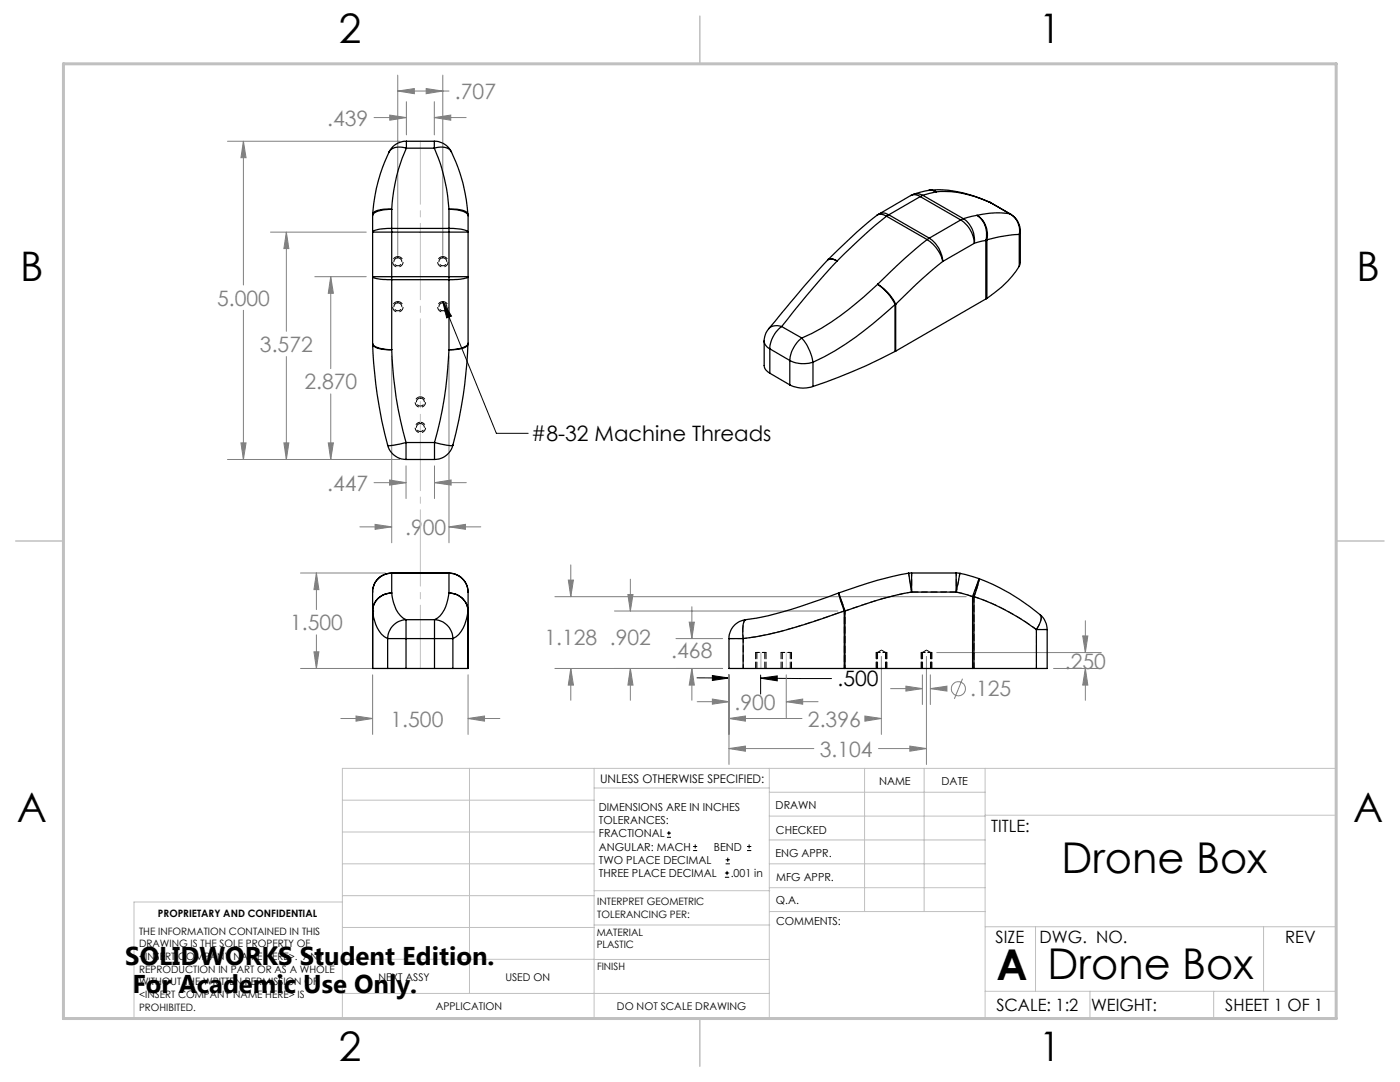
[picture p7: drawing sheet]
<svg xmlns="http://www.w3.org/2000/svg" width="279mm" height="216mm" viewBox="0 0 279 216" stroke-linecap="round" stroke-linejoin="round" font-family="sans-serif">
<g fill="none" stroke="#808080" stroke-width=".2">
<path d="M79.4 18.2l3.3-.5v1zM79.4 15v36M79.4 18.2h10.2M85.1 17.7l3.3 .5-3.3 .5zM88.4 15v36M45.4 28.2h34.4M48.6 28.2l.5 3.3h-1zM48.6 28.2v28.7M74.6 23.5h6.5M77.8 23l3.3 .5-3.3 .5zM81.1 20.3v6.6M86.7 23.5l3.3-.5v1z"/>
<path d="M86.7 20.3v6.6M86.7 23.5h6.3M54 46.3h19.1M57.1 46.3l.5 3.3h-.9zM57.2 46.3v19.8M62.8 55.2h10.3M66 55.2l.5 3.3h-1zM66 55.2v18.4M48.6 61.9v29.8M57.2 71.2v20.5M66 78.6v13.1M78.2 71v37.3"/>
<path d="M89.6 71v37.3M45.4 91.7h34.4M48.1 88.4h1l-.5 3.3zM56.7 88.4h.9l-.5 3.3zM65.5 88.4h1l-.5 3.3zM74.6 96.3h6.4M77.8 95.8l3.2 .5-3.2 .5zM81 93v6.5M86.7 96.3l3.3-.5v1zM86.7 93v6.5M86.7 96.3h6.4M60 114.3h16.9"/>
<path d="M63.1 114.3l.5 3.4h-.9zM63.1 114.3v7.3M71.8 105.1h6.4M74.9 104.6l3.3 .5-3.3 .5zM89.6 105.1l3.3-.5v1zM89.6 105.1h6.4M110.7 119.1h82.1M113.4 115.7h1l-.5 3.4zM113.9 112.7v6.4M125.3 118.6h1l-.5 3.3zM125.8 115.6v6.3M60 133.4h19.8"/>
<path d="M62.7 130.1h.9l-.5 3.3zM63.1 126.7v6.7M74.4 134.7v11.8M93.4 134.7v11.8M110.7 133.4h33.5M113.9 133.4l.5 3.3h-1zM113.9 133.4v6.3M122.6 121.9h44.6M125.8 133.4v6.3M125.8 133.4l.5 3.3h-1zM134.9 127.4h9.3M137.5 124.1h1.1l-.5 3.3z"/>
<path d="M138.1 133.4l.5 3.3h-1.1zM138.1 121.1v6.3M138.1 133.4v6.3M142.2 139.5l3.3 .5-3.3 .5zM145.5 134.7v17.8M156.9 134.7v8.5M175.9 131v15.5M177.7 137.4h6.4M180.8 136.9l3.3 .5-3.3 .5zM184.1 134.7v5.9M184.9 131v21.5M185.7 137.4l3.3-.5v1z"/>
<path d="M185.7 134.7v5.9M185.7 137.4h1.9M186.9 130.2h32.9M192.1 135.4l-1.6 4.1M210.3 133.4h9.5M216.1 126.9h1l-.5 3.3zM216.6 133.4l.5 3.3h-1zM216.6 123.9v6.3M216.6 133.4v6.3M68 143.4h6.4M71 142.9l3.4 .5-3.4 .5zM93.4 143.4l3.3-.5v1z"/>
<path d="M93.4 143.4h6.4M139.1 140h6.4M145.5 143.4l3.3-.5v1zM145.5 149.4l3.3-.5v1zM145.5 143.4h14.6M145.5 149.4h16.9M156.9 140l3.3-.5v1zM156.9 140h6.4M172.6 142.9l3.3 .5-3.3 .5zM173 143.4h2.9M175.3 149.4h9.6M181.6 148.9l3.3 .5-3.3 .5z"/>
<circle cx="191.3" cy="137.4" r="1.42"/>
</g>
<g fill="none" stroke="#000" stroke-width=".2">
<path d="M88.4 60.2l10.7 26.3h6.3M88.4 60.2l1.7 2.9-1 .3zM139.1 135.3h6.4M142.2 134.8l3.3 .5-3.3 .5zM145.5 134.7v3.8M151.8 135.3l3.3-.4v1zM151.8 134.7v3.8M151.8 135.3l14.1 .1M133.1 167.1h.8M133.1 166.2h.8M133.5 165.8v.9M138.3 169.7h.8"/>
<path d="M138.3 168.9h.8M138.7 168.5v.8M144.7 175h.8M144.7 174.2h.8M144.8 172.4h.9M144.8 171.6h.9M145.1 173.8v.8M145.2 171.1v.9M149.1 169.7h.8M149.1 168.9h.8M149.5 168.5v.8"/>
</g>
<path d="M79.4 51.2a1.04 1.04 0 0 0-.9 1.5 1.04 1.04 0 0 0 1.8 .1 1.04 1.04 0 0 0-.8-1.6h-.1M88.4 51.2a1.04 1.04 0 0 0-.9 1.5 1.04 1.04 0 0 0 1.7 .1 1.04 1.04 0 0 0-.7-1.6h-.1M79.4 60.2a1.04 1.04 0 0 0-.9 1.5 1.04 1.04 0 0 0 1.8 .1 1.04 1.04 0 0 0-.8-1.6h-.1M83.9 79.2a1.04 1.04 0 0 0-.9 1.5 1.04 1.04 0 0 0 1.7 .1 1.04 1.04 0 0 0-.7-1.6h-.1M88.4 60.2a1.04 1.04 0 0 0-.9 1.5 1.04 1.04 0 0 0 1.7 .1 1.04 1.04 0 0 0-.7-1.6h-.1M83.9 84.3a1.04 1.04 0 0 0-.9 1.5 1.04 1.04 0 0 0 1.7 .1 1.04 1.04 0 0 0-.7-1.6h-.1" fill="none" stroke="#000" stroke-width=".2" stroke-dasharray="1.3 .6" stroke-dashoffset=".2" stroke-linecap="butt"/>
<path d="M83.9 28.2v105.2" fill="none" stroke="#c0c0c0" stroke-width=".2" stroke-dasharray="15.2 1.3 1.3 1.3" stroke-dashoffset="2.6"/>
<path d="M151.8 130.2v3.2M151.8 133.4v-3.2M156.9 130.2v3.2" fill="none" stroke="#c0c0c0" stroke-width=".2" stroke-dasharray="15.2 1.3 1.3 1.3"/>
<g fill="none" stroke="#c0c0c0" stroke-width=".2">
<path d="M68.3 159.7h50.3M93.7 153.3v44.9M118.6 153.3v49.9M118.6 157.2h34.9M153.5 153.3v49.9M153.5 158.1h43.1M172.5 153.3v28.6M184.4 153.3v28.6M196.6 153.3v49.9M68.3 180h-41.6v23.2h240v-49.9h-198.4v49.9M68.3 178.7h50.3M68.3 172.4h50.3"/>
<path d="M68.3 166h50.3M118.6 177.7h35M153.5 167.6h43.1M153.5 162.8h43.1M153.5 172.4h43.1M153.5 177.1h43.1M196.6 162.7h70.1M68.3 198.2h85.2M68.3 191.4l85.2 .1M68.3 185.1h50.3M118.6 184.6h35M153.6 181.9h43"/>
<path d="M196.6 197.8h70.1M196.6 184.9h70.1M206.7 184.9v12.9M217.5 197.8v5.4M242.2 197.8v5.4M252.2 184.9v12.9"/>
</g>
<path d="M139.7 3.2v9.5M3.1 107.9h9.6M266.7 107.9h9.5M139.7 203.2v9.6" fill="none" stroke="#c0c0c0" stroke-width=".3"/>
<path d="M12.7 12.7h254v190.5h-254z" fill="none" stroke="#c0c0c0" stroke-width=".6"/>
<path d="M150.8 133.4v-3.2M152.9 133.4v-3.2M155.9 133.4v-3.2M158 133.4v-3.2M174.9 133.4v-3.2M177 133.4v-3.2M183.9 133.4v-3.2M185.9 133.4v-3.2" fill="none" stroke="#000" stroke-width=".2" stroke-dasharray="1.3 .6"/>
<path d="M152.9 130.2h-2.1M158 130.2h-2.1M177 130.2h-2.1M185.9 130.2h-2" fill="none" stroke="#000" stroke-width=".2" stroke-dasharray="1.3 .6" stroke-dashoffset=".5"/>
<path d="M142.2 134.8l3.3 .5-3.3 .5zM151.8 135.3l3.3-.4v1z" fill="#000"/>
<g fill="#808080">
<path d="M156.9 140l3.3-.5v1zM142.2 139.5l3.3 .5-3.3 .5z"/>
<path d="M62.7 130.1h.9l-.5 3.3zM63.1 114.3l.5 3.4h-.9zM93.4 143.4l3.3-.5v1zM71 142.9l3.4 .5-3.4 .5zM86.7 96.3l3.3-.5v1zM77.8 95.8l3.2 .5-3.2 .5zM89.6 105.1l3.3-.5v1zM74.9 104.6l3.3 .5-3.3 .5zM77.8 23l3.3 .5-3.3 .5zM86.7 23.5l3.3-.5v1zM48.6 28.2l.5 3.3h-1zM48.1 88.4h1l-.5 3.3zM56.7 88.4h.9l-.5 3.3zM57.1 46.3l.5 3.3h-.9zM79.4 18.2l3.3-.5v1zM85.1 17.7l3.3 .5-3.3 .5zM66 55.2l.5 3.3h-1zM65.5 88.4h1l-.5 3.3zM137.5 124.1h1.1l-.5 3.3zM138.1 133.4l.5 3.3h-1.1zM125.3 118.6h1l-.5 3.3zM125.8 133.4l.5 3.3h-1zM113.9 133.4l.5 3.3h-1zM113.4 115.7h1l-.5 3.4zM180.8 136.9l3.3 .5-3.3 .5zM185.7 137.4l3.3-.5v1zM216.6 133.4l.5 3.3h-1zM216.1 126.9h1l-.5 3.3zM172.6 142.9l3.3 .5-3.3 .5zM145.5 143.4l3.3-.5v1zM145.5 149.4l3.3-.5v1zM181.6 148.9l3.3 .5-3.3 .5z"/>
</g>
<path d="M88.4 60.2l1.7 2.9-1 .3z" fill="#000"/>
<g fill="none" stroke="#000" stroke-width=".25">
<path d="M77.6 30.3a33.5 33.5 0 0 0-3.2 12.5M81.1 29.6a33.3 33.3 0 0 0-2.9 12.2M81.1 29.6a2.89 2.89 0 0 0-3.5 .7M81.1 28.2v1.4M81.1 28.2a3.7 3.7 0 0 0-3.5 2.1M81.1 29.6h5.6M81.1 28.2h5.6M86.7 29.6a36.7 36.7 0 0 1 2.9 12.2M86.7 29.6a2.82 2.82 0 0 1 3.4 .7M86.7 28.2v1.4M86.7 28.2a3.7 3.7 0 0 1 3.4 2.1M90.1 30.3a33 33 0 0 1 3.3 12.5"/>
<path d="M181.8 39l.7-.2 1.2 .4M181.8 39l-6.3 3.7M182.4 38.7l-.6 .3M182.4 38.7h.9l.9 .3M183.7 39.2l-6.3 3.7M183.7 39.2l8 4.7M184.2 39l-.5 .2M184.2 39l8.1 4.6M185.3 38l-2.9 .7M185.3 38h.6l1 .3M185.6 38a23.9 23.9 0 0 1 11.8 2.3M185.6 38h-.3"/>
<path d="M185.6 38l1.3 .3M186.9 38.3l-2.7 .7M186.9 38.3a20.3 20.3 0 0 1 10.7 2.1M74.4 46.3h3.8M74.4 55.2h3.8M74.4 55.2a4.4 4.4 0 0 0 2.9 .6h.9M74.4 55.2v13.3M74.4 43v3.3M74.4 42.8v.2M74.4 46.3v8.9M78.2 45.6v.7M78.2 45.6l-2.4 .1a1.69 1.69 0 0 0-1.4 .6"/>
<path d="M78.2 55.2v.6M78.2 55.8v14M78.2 41.8v3.8M78.2 41.8h-.5a4 4 0 0 0-3.3 1.1v.1M78.2 41.8a5.3 5.3 0 0 0-3.7 .7l-.1 .3M78.2 46.3h11.4M78.2 45.6h11.4M78.2 55.2h11.4M78.2 46.3v8.9M78.2 55.8h11.4M89.6 45.6v.7M89.6 45.6l2.4 .1a1.9 1.9 0 0 1 1.4 .6"/>
<path d="M89.6 46.3h3.8M89.6 55.2h3.8M89.6 55.2v.6M89.6 55.8v14M89.6 41.8v3.8M89.6 41.8h.4a4 4 0 0 1 3.4 1.1v.1M89.6 41.8a5.4 5.4 0 0 1 3.7 .7l.1 .3M89.6 46.3v8.9M93.4 42.8v.2M93.4 55.2a4.7 4.7 0 0 1-2.9 .6h-.9M93.4 55.2v13.3M93.4 43v3.3"/>
<path d="M93.4 46.3v8.9M165.2 51.9l-4.7 5.2-7.1 8.5M165.2 51.9a1.74 1.74 0 0 1 1.9 .2M165.3 51.8l-.1 .1M165.3 51.8a1.58 1.58 0 0 1 1.8 .3M167.1 52.1a188.3 188.3 0 0 0-11.1 13.1M175 42.9a100.5 100.5 0 0 0-9.7 8.9M175 42.9a1.76 1.76 0 0 1 1.9 .2M175.2 56.7a60.3 60.3 0 0 1-13.2 9.8l-2 1M175.2 56.7l.6 .5a9.8 9.8 0 0 1 2.8 3.6M175.2 56.7l1.2 .9 .9 .9 1 1.3 .5 .9M175.5 42.7l-.5 .2"/>
<path d="M175.5 42.7l1-.2 .9 .4M176.9 43.1a111.4 111.4 0 0 0-9.8 9M176.9 43.1l8.1 4.7M177.4 42.9l-.5 .2M177.4 42.9l8.1 4.6M185 47.8l-4.4 3.7-5.4 5.2M185 47.8a7.2 7.2 0 0 1 3.1 4.4M185.5 47.5a5.9 5.9 0 0 1 2.6 4.7M185.5 47.5l-.5 .3M188.1 52.2l-4.1 3.4-5.2 5.1M191.7 43.9a6.1 6.1 0 0 1 2.8 4.6M191.7 43.9l-6.2 3.6"/>
<path d="M192.3 43.6l-.6 .3M192.3 43.6a5.1 5.1 0 0 1 2.2 4.9M194.5 48.5l-6.4 3.7M195 43l-2.7 .6M195 43a4.7 4.7 0 0 1 1.7 5M195 43a4.6 4.6 0 0 1 2 4.8M196.7 48l-2.2 .5M196.7 48v11.7M196.7 59.7l-17.9 10.4M197 47.8l-.3 .2M197 59.5l-.3 .2M197 47.8v11.7"/>
<path d="M197.4 40.3l.4 .2-.2-.1M197.4 40.3l.2 .1M197.6 40.4l4.1 2.4M201.5 42.7a16.9 16.9 0 0 0-6.5 .3M201.5 42.7a3.9 3.9 0 0 1 1.9 4.1M201.5 42.7l.2 .1M201.7 42.8a3.8 3.8 0 0 1 1.9 3.3M203.4 46.8a30.5 30.5 0 0 0-6.4 1M203.4 53.1a20.9 20.9 0 0 1-6.4 6.4M203.4 46.8v6.3M203.6 46.1v6.3l-.2 .7M203.6 46.1l-.2 .7"/>
<path d="M74.4 68.5a2.18 2.18 0 0 0 2.1 1.1l1.7 .2M74.4 68.7a90 90 0 0 0 3 20.1M74.4 68.7a2.08 2.08 0 0 0 2 1l1.8 .1M74.4 68.5v.2M78.2 69.8a80.3 80.3 0 0 0 2.8 18.5M89.6 69.8a78.3 78.3 0 0 1-2.9 18.5M93.4 68.7a1.72 1.72 0 0 1-1.7 .9l-2.1 .2M93.4 68.7a90 90 0 0 1-3 20.1M93.4 68.5a2.32 2.32 0 0 1-2.2 1.1l-1.6 .2M93.4 68.5v.2M152.5 68.1v5l.4 .7 .7 .7M152.5 68.1l.4 .9 .7 .6"/>
<path d="M153.4 65.6a4 4 0 0 0-.9 2.5M153.6 69.6l4 2.3M153.6 69.6v4.9M153.6 74.5l4 2.3M156 65.2a5.9 5.9 0 0 0-2.4 4.4M156 65.2a2.41 2.41 0 0 0-2.6 .4M156 65.2l4 2.3M157.6 71.9a6.1 6.1 0 0 0 4.6 .4M157.6 76.8a5.9 5.9 0 0 0 4.6 .3M157.6 71.9v4.9M160 67.5a10.3 10.3 0 0 1 2.2 4.8M160 67.5a6.3 6.3 0 0 0-2.4 4.4"/>
<path d="M162.2 72.3v4.8M178.6 60.8a72.2 72.2 0 0 1-14.1 10.4l-2.3 1.1M178.6 70.1a111.1 111.1 0 0 1-16.4 7M178.6 60.8v9.3M178.8 60.7l-.2 .1M178.8 70.1h-.2M178.8 60.7v9.4M77.4 88.8a3.8 3.8 0 0 0 3.6 2.9M81 88.3l-2 .5a2.21 2.21 0 0 1-1.6 0M81 88.3v3.4M81 88.3h5.7M81 91.7h5.7"/>
<path d="M86.7 88.3l2.1 .5a2.21 2.21 0 0 0 1.6 0M86.7 88.3v3.4M90.4 88.8a3.8 3.8 0 0 1-3.7 2.9M74.4 118.1v3.8M78.2 118.3a3.8 3.8 0 0 0-3.8 3.6M78.2 118.3a7.5 7.5 0 0 0 2.2 5l.6 .3M78.2 114.4v3.9M78.2 118.3a3.7 3.7 0 0 0-3.8 3.6M78.2 114.4a3.8 3.8 0 0 0-3.8 3.7M78.2 114.3v.1M78.2 114.3a3.8 3.8 0 0 0-3.8 3.8M78.2 114.3h11.4"/>
<path d="M89.6 118.3a7.3 7.3 0 0 1-2.3 5l-.6 .3M89.6 118.3a3.7 3.7 0 0 1 3.8 3.6M89.6 114.4v3.9M89.6 114.4a3.9 3.9 0 0 1 3.8 3.7M89.6 114.3v.1M89.6 114.3a3.9 3.9 0 0 1 3.8 3.8M93.4 118.1v3.8M167.4 118.3a108.5 108.5 0 0 1-16.3 5l-2.3 .3M167.4 118.3l1.1 3.6M167.4 118.3l1.2 3.6M181.3 114.4l-3.1 .6a98.8 98.8 0 0 0-10.8 3.3M181.3 114.4l.6 3.7"/>
<path d="M181.9 118.1l-2.9 .6a94 94 0 0 0-10.4 3.2M181.9 114.3v3.8M181.9 114.3l-.6 .1M181.9 114.3h8.9M181.9 118.1h8.9M190.8 118.1l3.3 1M190.8 114.3l.8 .1M190.8 114.3v3.8M191.6 114.4l-.8 3.7M191.6 114.4l3.8 1.1M194.1 119.1h.3M194.1 119.1v14.3"/>
<path d="M194.4 119.1a44.9 44.9 0 0 1 12.4 6.5M194.4 119.1v14.3M195.4 115.5a41.6 41.6 0 0 1 12.2 7.2M195.4 115.5l-.2 1.2-.8 2.4M195.4 115.5l-1.3 3.6M74.4 121.9a7.5 7.5 0 0 0 2.3 5.2l.7 .3M74.4 121.9v11.5h3M74.4 121.9h.1M77.4 127.4h3.6M77.4 133.4h3.6M77.4 127.4v6M81 123.6v3.8"/>
<path d="M81 123.6a3.9 3.9 0 0 0-3.6 3.8M81 127.4v6M81 127.4h5.7M81 133.4h5.7M81 123.6h5.7M86.7 127.4h3.7M86.7 133.4h3.7M86.7 123.6a3.9 3.9 0 0 1 3.7 3.8M86.7 123.6v3.8M86.7 127.4v6M90.4 127.4v6M93.4 121.9a7.5 7.5 0 0 1-2.4 5.2l-.6 .3"/>
<path d="M93.4 121.9v11.5h-3M93.4 121.9h.1M145.5 127.4h2.8M145.5 127.4v6h2.8M148.3 133.4h20.2M148.3 127.4v6M148.8 123.6a2.67 2.67 0 0 0-.6 2.5l.1 1.3M148.8 123.6a3.8 3.8 0 0 0-3.3 3.8M168.5 121.9a115.7 115.7 0 0 1-17.7 5.2l-2.5 .3M168.5 121.9h.1M168.5 133.4h.1M168.5 121.9v11.5"/>
<path d="M168.6 133.4h25.5M168.6 121.9v11.5M194.1 133.4h.3M194.4 133.4h12.4M206.8 125.6h2.2M206.8 125.6v7.8M207.6 122.7a2.41 2.41 0 0 1-.6 2.6l-.2 .3M207.6 122.7a4.1 4.1 0 0 1 1.4 2.9M209 125.6v7.8h-2.2"/>
</g>
<path d="M79.4 51.4a.79 .79 0 0 1 .7 1.2 .79 .79 0 0 1-1.3 .1 .79 .79 0 0 1 .4-1.2l.2-.1M88.4 51.4a.79 .79 0 0 1 .7 1.2 .79 .79 0 0 1-1.3 .1 .79 .79 0 0 1 .4-1.2l.2-.1M79.4 60.4a.79 .79 0 0 1 .7 1.2 .79 .79 0 0 1-1.3 .1 .79 .79 0 0 1 .4-1.2l.2-.1M83.9 79.4a.79 .79 0 0 1 .7 1.2 .79 .79 0 0 1-1.3 .1 .79 .79 0 0 1 .4-1.2l.2-.1M88.4 60.4a.79 .79 0 0 1 .7 1.2 .79 .79 0 0 1-1.3 .1 .79 .79 0 0 1 .4-1.2l.2-.1M83.9 84.5a.79 .79 0 0 1 .7 1.1 .79 .79 0 0 1-1.3 .2 .79 .79 0 0 1 .4-1.3h.2M194.1 119v14.4M194.4 133.4v-14.4" fill="none" stroke="#000" stroke-width=".2" stroke-dasharray="1.3 .6" stroke-dashoffset=".1"/>
<path d="M152.6 130.2h-1.6M157.7 130.2h-1.6M176.7 130.2h-1.6M185.7 130.2h-1.6" fill="none" stroke="#000" stroke-width=".2" stroke-dasharray="1.3 .6" stroke-dashoffset=".8"/>
<path d="M181.9 118.1l-.6-3.7M181.9 118.1v-3.8M190.9 118.1l.7-3.7M190.9 118.1v-3.8M195.4 115.5l-1.3 3.5M148.3 127.4a97.7 97.7 0 0 0 20.2-5.5M148.3 127.4l-.1-1.3a2.69 2.69 0 0 1 .7-2.5M168.5 121.9v11.5M168.7 121.9l-1.3-3.6M168.7 133.4v-11.5M206.8 125.6v7.8" fill="none" stroke="#000" stroke-width=".2" stroke-dasharray="1.3 .6" stroke-dashoffset=".6"/>
<path d="M195.4 115.5l-.1 .9-.9 2.6M168.5 121.9l-1.1-3.6" fill="none" stroke="#000" stroke-width=".2" stroke-dasharray="1.3 .6" stroke-dashoffset=".7"/>
<path d="M194.4 119a45.2 45.2 0 0 1 12.4 6.6M148.3 127.4h-2.8" fill="none" stroke="#000" stroke-width=".2" stroke-dasharray="1.3 .6" stroke-dashoffset=".2"/>
<path d="M181.9 118.1h9M194.4 119h-.3M151 130.2v3.2M152.6 133.4v-3.2M156.1 130.2v3.2M157.7 133.4v-3.2M168.7 121.9h-.2M175.1 130.2v3.2M176.7 133.4v-3.2M184.1 130.2v3.2M185.7 133.4v-3.2M207.6 122.7a2.41 2.41 0 0 1-.5 2.5l-.3 .4" fill="none" stroke="#000" stroke-width=".2" stroke-dasharray="1.3 .6"/>
<path d="M148.3 133.4v-6M175.9 129.7l-.8 .5M176.7 130.2l-.8-.5M184.9 129.7l-.8 .5M185.7 130.2l-.8-.5M209 125.6h-2.2" fill="none" stroke="#000" stroke-width=".2" stroke-dasharray="1.3 .6" stroke-dashoffset=".5"/>
<path d="M168.7 121.9a74.7 74.7 0 0 1 13.2-3.8" fill="none" stroke="#000" stroke-width=".2" stroke-dasharray="1.3 .6" stroke-dashoffset=".4"/>
<path d="M190.9 118.1l3.2 .9" fill="none" stroke="#000" stroke-width=".2" stroke-dasharray="1.3 .6" stroke-dashoffset="-.1"/>
<g font-size="8.5">
<text x="211.8" y="174.2">Drone Box</text>
<text x="198.9" y="195.5">A</text>
<text x="209.1" y="195.4">Drone Box</text>
</g>
<g font-size="8.1">
<text x="67.6" y="8.5">2</text>
<text x="207.3" y="8.5">1</text>
<text x="4" y="56.1">B</text>
<text x="270.7" y="56.1">B</text>
<text x="3.3" y="164.1">A</text>
<text x="270" y="164.1">A</text>
<text x="67.6" y="211.7">2</text>
<text x="207.3" y="211.7">1</text>
</g>
<g font-size="5.1">
<text x="25" y="192.5">SOLIDWORKS Student Edition.</text>
<text x="26.4" y="198.1">For Academic Use Only.</text>
</g>
<g font-size="4.2" fill="#808080">
<text x="90.8" y="19.8">.707</text>
<text x="65.3" y="25.1">.439</text>
<text x="43.3" y="61">5.000</text>
<text x="51.9" y="70.2">3.572</text>
<text x="60.7" y="77.7">2.870</text>
<text x="65.3" y="97.9">.447</text>
<text x="80.9" y="106.7">.900</text>
<text x="57.9" y="125.8">1.500</text>
<text x="108.7" y="128.7">1.128 .902</text>
<text x="134" y="131.2">.468</text>
<text x="212.5" y="133.5">.250</text>
<text x="146.6" y="141.6">.900</text>
<text x="193.6" y="139">.125</text>
<text x="77.9" y="145">1.500</text>
<text x="161.2" y="145">2.396</text>
<text x="163.6" y="151">3.104</text>
</g>
<g font-size="4.2">
<text x="106" y="88">#8-32 Machine Threads</text>
<text x="167.2" y="137">.500</text>
</g>
<g font-size="3.4">
<text x="197.8" y="166">TITLE:</text>
<text x="198.7" y="188.1">SIZE</text>
<text x="207.5" y="188.1">DWG. NO.</text>
<text x="256.5" y="188.2">REV</text>
<text x="198.8" y="201.7">SCALE: 1:2</text>
<text x="217.7" y="201.8">WEIGHT:</text>
<text x="244.5" y="201.7">SHEET 1 OF 1</text>
</g>
<text font-size="2.4" x="119.8" y="156.2">UNLESS OTHERWISE SPECIFIED:</text>
<g font-size="2.2">
<text x="119.5" y="161.8">DIMENSIONS ARE IN INCHES</text>
<text x="154.8" y="161.4">DRAWN</text>
<text x="175.4" y="156.6">NAME</text>
<text x="187.9" y="156.7">DATE</text>
<text x="119.5" y="164.4">TOLERANCES:</text>
<text x="119.5" y="167.1">FRACTIONAL</text>
<text x="154.9" y="166.3">CHECKED</text>
<text x="119.5" y="169.7">ANGULAR: MACH</text>
<text x="119.5" y="172.4">TWO PLACE DECIMAL</text>
<text x="142.5" y="169.7">BEND</text>
<text x="154.8" y="171">ENG APPR.</text>
<text x="119.5" y="175">THREE PLACE DECIMAL</text>
<text x="145.8" y="175">.001 in</text>
<text x="154.9" y="175.7">MFG APPR.</text>
<text x="154.9" y="180.4">Q.A.</text>
<text x="154.9" y="184.6">COMMENTS:</text>
</g>
<g font-size="2.1">
<text x="75.5" y="195.7">NEXT ASSY</text>
<text x="100.9" y="195.7">USED ON</text>
<text x="86.9" y="201.5">APPLICATION</text>
<text x="123.1" y="201.6">DO NOT SCALE DRAWING</text>
</g>
<g font-size="2">
<text x="31.5" y="182.9">PROPRIETARY AND CONFIDENTIAL</text>
<text x="119.2" y="180.6">INTERPRET GEOMETRIC</text>
<text x="119.2" y="183.1">TOLERANCING PER:</text>
<text x="27.8" y="186.5">THE INFORMATION CONTAINED IN THIS</text>
<text x="27.8" y="189">DRAWING IS THE SOLE PROPERTY OF</text>
<text x="27.8" y="191.6">&lt;INSERT COMPANY NAME HERE&gt;. ANY</text>
<text x="119.1" y="186.7">MATERIAL</text>
<text x="119.1" y="189.2">PLASTIC</text>
<text x="27.8" y="194.1">REPRODUCTION IN PART OR AS A WHOLE</text>
<text x="27.8" y="196.6">WITHOUT THE WRITTEN PERMISSION OF</text>
<text x="119.1" y="193.5">FINISH</text>
<text x="27.8" y="199.1">&lt;INSERT COMPANY NAME HERE&gt; IS</text>
<text x="27.8" y="201.7">PROHIBITED.</text>
</g>
</svg>
